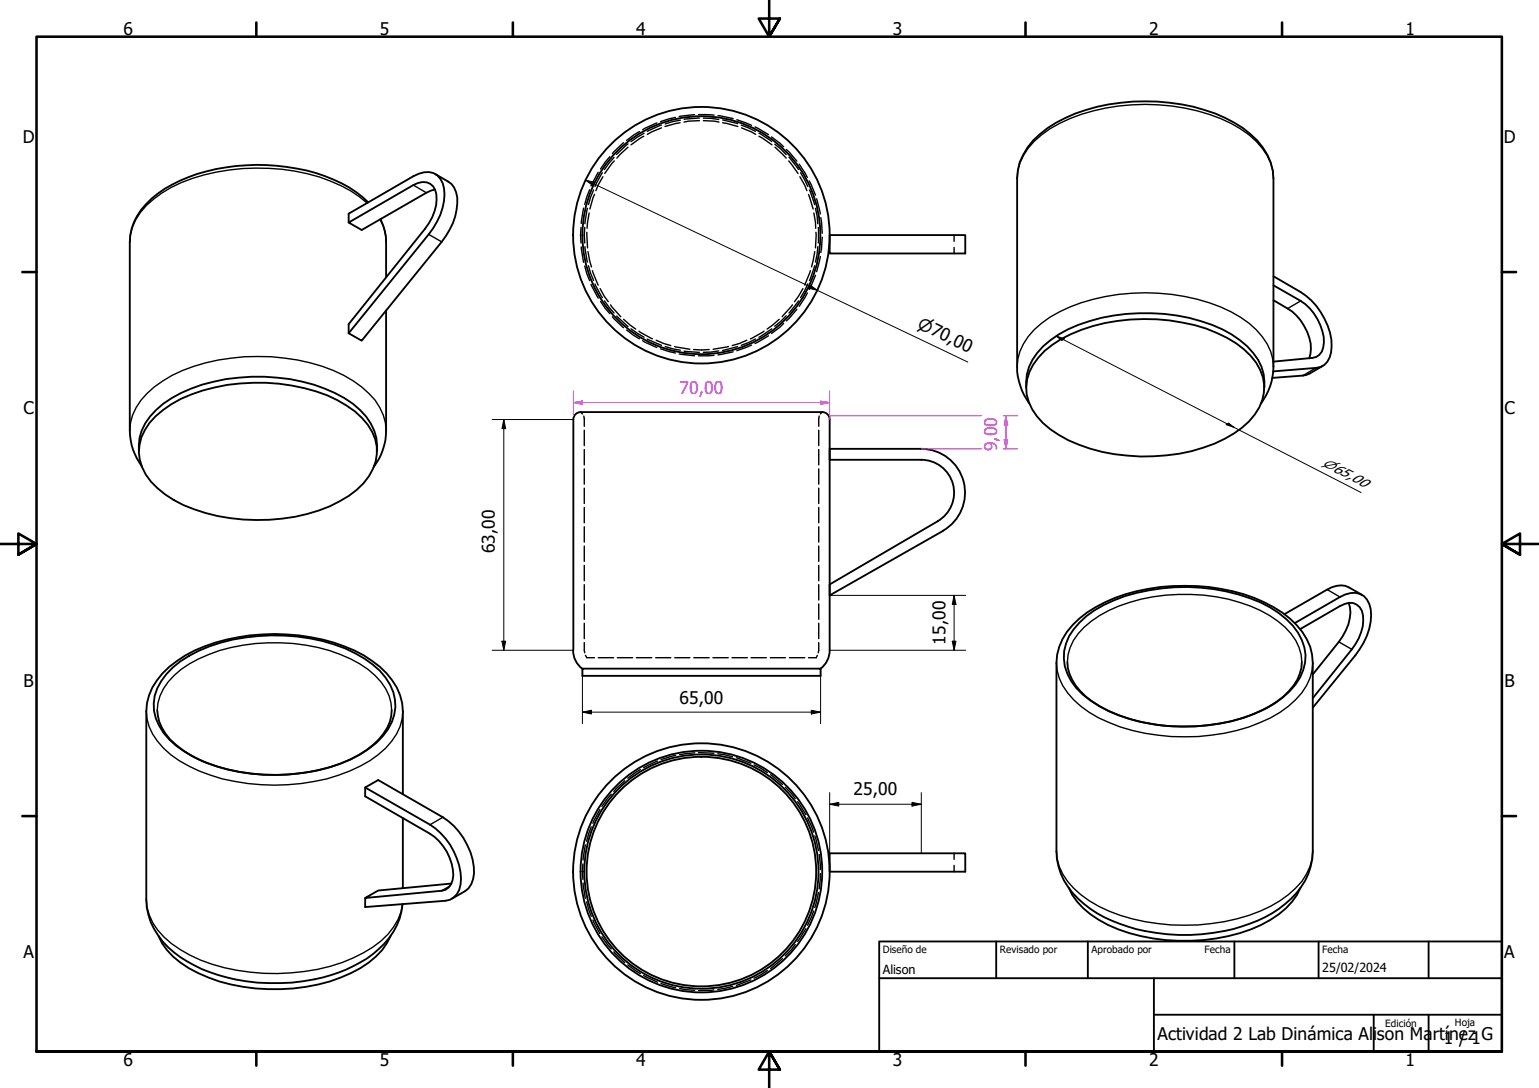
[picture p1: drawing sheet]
<svg xmlns="http://www.w3.org/2000/svg" width="420mm" height="297mm" viewBox="0 0 420 297" stroke-linecap="round" stroke-linejoin="round" font-family="sans-serif">
<!-- layer: Oculto (ISO) -->
<g fill="none" stroke="#000" stroke-width=".38">
<path d="M170.2 39l-3 3M171.4 39.3l-3.1 2.8M174.6 35.9l-3.5 2.4M175.8 37.2l-3.5 2.3M175.8 36.4l-3.5 2.3M179.3 33.6l-3.8 1.8M180.6 34.1l-3.9 1.8M180.6 34.9l-3.9 1.8M184.4 32.1l-4.1 1.1M185.7 33.5l-4.2 1M185.7 32.8l-4.1 1M189.6 31.3l-4.2 .5"/>
<path d="M190.7 31.3l4.2 .1M190.9 32.2l-4.1 .4M190.9 32.9l-2.9 .2-1.2 .2M192 32.2l4.2 .4M192 32.9l3 .2 1.3 .2M196 31.5l4.2 .9M197.3 32.8l4.1 1M197.3 33.5l4.1 1M201.2 32.7l4 1.5M202.4 34.1l3.8 1.8M202.4 34.9l3.9 1.8M206.1 34.7l3.7 2.1"/>
<path d="M207.2 36.4l3.5 2.3M207.2 37.2l3.6 2.3M210.6 37.4l3.3 2.7M211.5 39.4l3.1 2.8M159.3 56.8l-.6 4.2M160.4 56.9l-.7 4.2M160.8 58.2l-.5 4.1M161 51.8l-1.4 4M162.1 51.9l-1.4 4M162.3 53.1l-1.3 4M163.3 47l-1.9 3.8M164.5 47.2l-2.1 3.7"/>
<path d="M164.6 48.2l-1.3 2.4-.6 1.5M166.5 42.8l-2.5 3.4M167.6 43l-2.6 3.3M167.7 43.9l-2.6 3.5M171.4 40.2l-3 3M211.6 40.2l3 3M214.7 40.8l2.9 3.2M215.3 43.9l2.6 3.5M215.4 42.9l2.6 3.4M218.2 44.8l2.2 3.6M218.4 48.2l1.3 2.4 .6 1.5M218.6 47.2l1.9 3.7"/>
<path d="M220.7 53.1l1.3 4M220.9 49.4l1.7 3.9M221 51.9l1.4 4M222.2 58.2l.5 4.1M222.6 56.9l.7 4.2M222.9 54.3l1.1 4.1M224.1 59.4l.4 4.3M158.6 62.1v4.2M158.7 67.4l.6 4.2M159.6 72.6l1.4 4M159.6 62.1v4.2M159.7 67.4l.7 4.2"/>
<path d="M160.2 63.4l.2 4.3M160.5 68.7l1 4.2M160.7 72.6l1.4 4M161.4 77.6l1.9 3.8M161.7 73.9l1.6 3.9M162.4 77.5l2.1 3.8M163.8 78.8l1.2 2.1 1.1 1.4M219.2 78.8l-2.3 3.5M220.4 80l-2.2 3.6M220.5 77.5l-1.9 3.8M221.2 73.9l-1.5 3.9M222.4 72.6l-1.4 4"/>
<path d="M222.4 68.7l-.8 4.2M222.6 75.2l-1.7 3.8M222.8 63.4l-.2 4.3M223.3 67.4l-.7 4.2M223.4 62.1v4.2M224 70l-1.1 4.2M224.5 64.8l-.4 4.1M260.5 64.2v1.7M260.5 67.5v1.7M164 82.3l2.5 3.3M165 82.2l2.6 3.3M166.7 83.2l2.8 3.3"/>
<path d="M167.2 86.5l3 3M168.3 86.3l3.1 2.8M170.2 87.2l3.3 2.6M171.1 90.1l3.5 2.4M172.3 89.8l3.5 2.3M174.4 90.4l3.7 2.1M175.5 93l3.8 1.9M176.7 92.6l3.9 1.7M179.1 92.9l2.1 .9 1.9 .5M180.3 95.2l4.1 1.2M181.6 94.6l4.1 1M184.1 94.6l4.2 .8"/>
<path d="M185.4 96.6l4.2 .5M186.8 95.9l4.1 .3M189.4 95.4h4.2M194.9 97l-4.2 .1M196.2 95.8l-4.2 .4M198.9 94.6l-4.2 .8M200.2 96.1l-4.2 .8M201.4 94.6l-4.1 1.1M203.9 92.9l-2 .9-2 .5M205.2 94.2l-4 1.5M206.2 92.6l-3.8 1.7M208.6 90.4l-3.7 2.1"/>
<path d="M209.8 91.7l-3.7 2.1M210.7 89.8l-3.5 2.3M212.7 87.2l-3.3 2.6M213.9 88.3l-1 1.1-2.3 1.6M214.6 86.2l-3.1 2.9M216.3 83.2l-2.7 3.3M217.6 84.4l-2.9 3.2M218 82.2l-2.6 3.3M158.5 112.5l.5 .5M159.4 113.6l.1 2.8M159.5 117.5v4.2M223.5 117.5v4.2"/>
<path d="M223.6 113.6l-.1 2.8M224.5 112.5l-.5 .5M159.5 122.7v4.2M159.5 128v4.2M159.5 133.3v4.2M159.5 138.5v4.2M223.5 122.7v4.2M223.5 128v4.2M223.5 133.3v4.2M223.5 138.5v4.2M159.5 143.8v4.2M159.5 149.1v4.2"/>
<path d="M159.5 154.4v4.1M159.5 159.6v4.2M223.5 143.8v4.2M223.5 149.1v4.2M223.5 154.4v4.1M223.5 159.6v4.2M159.5 164.9v4.2M159.5 170.2v4.2M159.5 175.4l.1 2.8M159.8 178.9l.4 .7h2.1M163.3 179.6h4.2M168.5 179.6h4.2"/>
<path d="M173.7 179.6h4.2M179 179.6h4.1M184.2 179.6h4.1M189.4 179.6h4.2M194.6 179.6h4.2M199.8 179.6h4.2M205 179.6h4.2M210.3 179.6h4.1M215.5 179.6h4.2M223.1 178.9l-.3 .7h-2.1M223.5 164.9v4.2M223.5 170.2v4.2"/>
<path d="M223.5 175.4l-.1 2.8M166.9 216.8l-2.6 3.3M170.6 213.2l-3 2.9M174.8 210.1l-3.4 2.4M179.5 207.8l-3.8 1.8M184.5 206.2l-4 1.2M189.7 205.5l-4.2 .5M190.7 205.5l4.2 .2M196 205.8l4 .8M201 206.9l4 1.5M205.9 208.8l3.6 2.1M210.4 211.5l3.2 2.7"/>
<path d="M214.4 214.9l1.6 1.7 1.1 1.4M217.7 218.9l2.3 3.5M159.1 235.9v4.2M159.8 230.7l-.6 4.1M161.4 225.7l-1.3 4M163.8 221l-1.9 3.8M220.5 223.3l1.6 3.9M222.4 228.2l1.1 4M223.6 233.3l.4 4.1M224 238.5l-.4 4.2M260.5 233v1.6M260.5 236.3v1.7"/>
<path d="M159.2 241.1l.6 4.1M160.1 246.2l1.3 4M161.9 251.2l1.9 3.7M164.3 255.8l2.6 3.3M167.6 259.9l3 2.9M217.1 257.9l-1.1 1.4-1.6 1.7M220 253.5l-2.3 3.5M222.1 248.7l-1.6 3.9M223.5 243.7l-1.1 4.1M171.4 263.4l3.4 2.4M175.7 266.3l3.8 1.8M180.5 268.5l4 1.2"/>
<path d="M185.5 269.9l1.5 .3 2.7 .2M194.9 270.2l-4.2 .2M200 269.3l-4 .8M205 267.5l-4 1.5M209.5 265l-3.6 2.1M213.6 261.7l-3.2 2.7"/>
</g>
<!-- layer: Visible (ISO) -->
<g fill="none" stroke="#000" stroke-width=".51">
<path d="M100.5 55.2a36.2 36.2 0 0 0-19.5-9.2 53.6 53.6 0 0 0-34 4.4 21.3 21.3 0 0 0-11.1 12l-.5 3.7 .1 52.8a16.8 16.8 0 0 0 3.3 8.6M103.9 59.8a14 14 0 0 1 1.5 6.3v9.6M118.7 51.7l-2.3 .9-17.7 10.2-3.5-2 17.6-10.3a4.2 4.2 0 0 1 5.4 .3 8.9 8.9 0 0 1-.2 8.6l-1.9 3-20.9 26.1v2.5M118.9 47.5l3.5 2.1a5.9 5.9 0 0 1 2.4 5.9 17.9 17.9 0 0 1-4.2 10.5l-21.9 27-3.5-2M95.2 60.8v-2.5l17.6-10.2a6 6 0 0 1 6.6-.2 8.6 8.6 0 0 1 1.4 8.8 20.8 20.8 0 0 1-3.8 7.3l-21.8 27M226.5 64.2h37v5h-37zM347.7 77.9l7.4 4.3a14.2 14.2 0 0 1 6.3 11.3 3.8 3.8 0 0 1-3.1 4.2l-10.6 1M347.7 75.4l7.4 4.3a18.6 18.6 0 0 1 8.4 14.8 5.8 5.8 0 0 1-3 5.7l-1.2 .2-11.7 1M105.4 84.8v32.7a16.7 16.7 0 0 1-3.4 10M285.2 95.8a37.6 37.6 0 0 1 19.9-8.2 51.4 51.4 0 0 1 27.1 3.3 22 22 0 0 1 11.8 10.1 11.6 11.6 0 0 1-1.4 12.1 27.8 27.8 0 0 1-14.1 9.1 52.1 52.1 0 0 1-36.8-2 23.2 23.2 0 0 1-10-8.5 11.7 11.7 0 0 1 1.8-14.1zM347.7 82l3.8 2.3a14 14 0 0 1 6.4 11l-.5 2.5M361.1 99.9l-4.4 2.4-9.4 .9"/>
<path d="M42.5 113.7a32.8 32.8 0 0 1 16.1-7.9 51.5 51.5 0 0 1 33.5 3.5 19.7 19.7 0 0 1 10.3 10.6 12.3 12.3 0 0 1-3.1 12 34 34 0 0 1-18.7 9.2 51.3 51.3 0 0 1-33.2-4.6 17.6 17.6 0 0 1-9.2-11 12.6 12.6 0 0 1 4.3-11.8zM158.5 112.5h66a2 2 0 0 1 2 2v63M158.5 112.5a2 2 0 0 0-2 2v63M280.2 105.8a13.6 13.6 0 0 1 4.6-11.3 33.4 33.4 0 0 1 15.8-7.7 52.5 52.5 0 0 1 33.1 3.1 20.9 20.9 0 0 1 10.7 10.3l.6 2 .2 3.6M281 110.2a17.8 17.8 0 0 1-3.3-10.1v-51.4a16.3 16.3 0 0 1 6.2-12.1 40.7 40.7 0 0 1 22.1-8.5 51.9 51.9 0 0 1 31 5.4 19.9 19.9 0 0 1 10.5 13l.2 2.2-.1 52.8a17.3 17.3 0 0 1-3.3 8.7M37.9 123.2a13.4 13.4 0 0 1 4.7-11.3 33.4 33.4 0 0 1 15.8-7.7 52.3 52.3 0 0 1 33 3.1 20.3 20.3 0 0 1 10.8 10.3l.5 2 .2 3.6M226.5 122.5h25a12 12 0 0 1 11.6 9 12 12 0 0 1-5.7 13.4M226.5 125.5h25a9 9 0 0 1 8.7 6.7 9 9 0 0 1-4.2 10.1l-29.5 17.3M257.4 145l-30.9 17.5M156.5 177.6a6.3 6.3 0 0 0 2.5 5M226.5 177.6a6.3 6.3 0 0 1-2.5 5M292.9 170.6a34.8 34.8 0 0 1 17.4-9.2 55.4 55.4 0 0 1 34.9 3.1 24.4 24.4 0 0 1 11.5 10l1 2.1 .5 2.1 .2 2.3v51.4a18.5 18.5 0 0 1-7.6 14.4 38.7 38.7 0 0 1-19.6 7.9 49.9 49.9 0 0 1-31.7-5.3 21.5 21.5 0 0 1-11-14.9l-.1-53.5a15.2 15.2 0 0 1 4.5-10.4z"/>
<path d="M294.7 170a34 34 0 0 1 19.1-8.9 51.1 51.1 0 0 1 33 4.7 17.3 17.3 0 0 1 9.6 13 14.4 14.4 0 0 1-6.2 11.6 41.4 41.4 0 0 1-24.1 7.9 48.1 48.1 0 0 1-26-5.5 17.7 17.7 0 0 1-9.4-10.9 12.8 12.8 0 0 1 4-11.9zM353.5 170.1l12.3-7.1a6 6 0 0 1 6.6-.3 7.3 7.3 0 0 1 1.8 7 18.9 18.9 0 0 1-4.2 9.2l-11.6 14.3M355 171.8l10.8-6.3a4 4 0 0 1 5.4 .3 7.2 7.2 0 0 1 .4 6.8l-.6 1.6-1.9 3.1-10.7 13.3M368.2 164.6a10.9 10.9 0 0 1-1.7 9.2l-8.1 10.3M371.9 162.4l-3.6-2a5.7 5.7 0 0 0-6 .6l-11.7 6.7M42.9 193.9a12.9 12.9 0 0 0 5.1 9.4 38.1 38.1 0 0 0 20.6 7.9 50.1 50.1 0 0 0 29.4-5.1 18.1 18.1 0 0 0 8.4-9l.5-3.2M47.2 182.2a40.1 40.1 0 0 1 23.3-8.5 49.7 49.7 0 0 1 26.5 4.7 19.4 19.4 0 0 1 10.4 10.6 12.2 12.2 0 0 1-2.9 12 30.7 30.7 0 0 1-14.9 8.6 54.4 54.4 0 0 1-33.9-1.6 23.6 23.6 0 0 1-12.3-9.9 11.8 11.8 0 0 1 2-14zM159 182.5h65v2h-65zM291.4 180.8a13.1 13.1 0 0 0 5 9.4 40.1 40.1 0 0 0 20.6 7.8 50.9 50.9 0 0 0 29.5-5.1 17.7 17.7 0 0 0 8.3-9l.5-1.5 .1-1.6M99.7 215v2.4l17.7 10.2a13.5 13.5 0 0 1 6.2 12.7 3.5 3.5 0 0 1-3 2.9l-20.9 2 3.6-2.1 20-1.9M110 216.8v-22.6a16.1 16.1 0 0 0-6.3-12.2 37.7 37.7 0 0 0-18.8-8 53.4 53.4 0 0 0-34.3 4.9 21.3 21.3 0 0 0-9.9 10.9l-.6 2.1-.2 2.3v51.4a19.5 19.5 0 0 0 9.4 15.8 46 46 0 0 0 27.2 7 43.6 43.6 0 0 0 25.4-8 19.4 19.4 0 0 0 8-13.6M110 223.3v19.2"/>
<path d="M226.5 233h37v5h-37zM43.3 255.6a20.2 20.2 0 0 0 10.8 10.1 51.5 51.5 0 0 0 41.7 0 20.8 20.8 0 0 0 10.8-10.1M99.7 245.2v2.4l21.9-1.7a4.7 4.7 0 0 0 4.1-4.4 18.3 18.3 0 0 0-8.3-16.3l-17.7-10.2 3.6-2 17.6 10.1a18.6 18.6 0 0 1 8.5 15.3 5.9 5.9 0 0 1-2.5 4.9l-3.5 2M291.8 242.4a20.7 20.7 0 0 0 10.7 10.1 52.4 52.4 0 0 0 41.8 0 20.7 20.7 0 0 0 10.7-10.1"/>
<circle cx="191.5" cy="64.2" r="32.5"/>
<circle cx="191.5" cy="64.2" r="35"/>
<circle cx="191.5" cy="238" r="31.3"/>
<circle cx="191.5" cy="238" r="32"/>
<circle cx="191.5" cy="238" r="35"/>
<circle cx="191.5" cy="238" r="33"/>
</g>
<!-- layer: Visible fina (ISO) -->
<g fill="none" stroke="#000" stroke-width=".38">
<path d="M100.2 55.4a38.7 38.7 0 0 0-19.7-8.7 56 56 0 0 0-33.8 4.5 21.1 21.1 0 0 0-10.5 10.7l-.6 2.1-.2 2.1M103.8 59.9l.9 2 .5 2.1 .2 2.1M112.8 50.5l3.6 2.1M277.7 48.7a15.6 15.6 0 0 1 6.7-11.9 45.1 45.1 0 0 1 24.6-8.2 53.9 53.9 0 0 1 27.1 5.1 21.5 21.5 0 0 1 10.8 10.8l.6 2.1 .2 2.1M117 64l3.6 2M355.1 82.2l-3.6 2.1M35.4 117.5a15.6 15.6 0 0 1 6.7-11.9 40.7 40.7 0 0 1 21.1-7.8 55.5 55.5 0 0 1 30.7 4.7 24.3 24.3 0 0 1 9.8 8.8l.9 2 .6 2.1 .2 2.1M277.7 100.1a15.6 15.6 0 0 1 6.7-11.8 45.1 45.1 0 0 1 24.6-8.2 53.9 53.9 0 0 1 27.1 5 21.5 21.5 0 0 1 10.8 10.8l.6 2.1 .2 2.1M359.3 100.4l-3.6 2.1M362.3 161l3.5 2M365.5 175.2l3.6 2.1M39.9 194.2a15.6 15.6 0 0 0 6.7 11.8 46.9 46.9 0 0 0 28.3 8.4 48.7 48.7 0 0 0 26.1-6.7 18.4 18.4 0 0 0 8.8-11.4l.2-2.1"/>
<path d="M42.9 193.9a14.6 14.6 0 0 1 6.6-11.2 42 42 0 0 1 23.7-7.2 44.9 44.9 0 0 1 27.3 7.2 14.3 14.3 0 0 1 6.4 11.2M288.4 181a15.6 15.6 0 0 0 6.7 11.8 44.5 44.5 0 0 0 24.6 8.3 51.9 51.9 0 0 0 29.7-6.6 18 18 0 0 0 8.8-11.4l.2-2.1M291.4 180.8a14.1 14.1 0 0 1 6.5-11.2 43.7 43.7 0 0 1 27.2-7.3 42.7 42.7 0 0 1 23.8 7.3 14.1 14.1 0 0 1 6.5 11.2M120.9 223.1l-3.5 2.1M288.4 232.4a15.6 15.6 0 0 0 6.7 11.9 44.5 44.5 0 0 0 24.6 8.2 53.9 53.9 0 0 0 27.1-5.1 24.3 24.3 0 0 0 9.9-8.8l.9-2 .6-2.1 .2-2.1M39.9 245.6a15.6 15.6 0 0 0 6.9 12 45.3 45.3 0 0 0 25.2 8.1 50.4 50.4 0 0 0 29.7-7.1 17.4 17.4 0 0 0 8.2-11.8M122.9 241.9l-2.3 1.3"/>
</g>
<!-- layer: Borde (ISO) -->
<g fill="none" stroke="#000" stroke-width=".7">
<path d="M70 6.1v3.9M140 6.1v3.9M210 0v10l-2.9-4.9h5.8l-2.9 4.9 2.9-4.9M280 6.1v3.9M350 6.1v3.9M6.1 74.3h3.9M410 74.3h3.9M0 148.5h10l-5-2.8v5.7l5-2.9-5 2.9M420 148.5h-10l5-2.8v5.7l-5-2.9 5 2.9M6.1 222.8h3.9M410 222.8h3.9M10 287.1v-277.1h400v277.1h-400h400"/>
<path d="M70 287.1v3.8M140 287.1v3.8M212.9 292l-2.9-4.9 2.9 4.9h-5.8l2.9-4.9v9.9M280 287.1v3.8M350 287.1v3.8"/>
</g>
<path d="M240 257h170v30.1h-170zM272 257v10.1M297 257v10.1M337 257v10.1M360 257v10.1M390 257v10.1M240 267.1h170M315 277h95M315 267.1v20M375 277v10.1M390 277v10.1" fill="none" stroke="#000" stroke-width=".51"/>
<!-- layer: Cota (ISO) -->
<path d="M288.4 91.7l2.2 .8-.7 .4zM288.4 91.7l83.2 42.8M334.8 115.9l.6-.4 1.5 1.2z" fill="none" stroke="#000" stroke-width=".27"/>
<path d="M288.4 91.7l2.2 .8-.7 .4zM334.8 115.9l.6-.4 1.5 1.2z" fill="#000"/>
<path d="M156.5 109.9h2.5" fill="none" stroke="#f0f" stroke-width=".27"/>
<path d="M156.5 109.9l2.5-.4v.9z" fill="#f0f"/>
<path d="M156.5 109.9l2.5-.4v.9zM224 109.9h2.5" fill="none" stroke="#f0f" stroke-width=".27"/>
<path d="M224 109.5l2.5 .4-2.5 .5z" fill="#f0f"/>
<path d="M156.5 106.7v6.8M159 109.9h65M224 109.5l2.5 .4-2.5 .5zM226.5 106.7v7.8M274.6 113.5v2.6" fill="none" stroke="#f0f" stroke-width=".27"/>
<g fill="none" stroke="#000" stroke-width=".27">
<path d="M159.9 49.2l2.5 .6-.5 .9zM159.9 49.2l104.3 49.7M221 77.7l2.1 1.5-2.5-.5zM134.4 114.5h22.1M137.5 114.5l.5 2.5h-1zM137.5 114.5v63M134.4 177.5h22.1M137 175.1h1l-.5 2.4zM226.5 177.5h37.2M226.5 162.5h37.2M260 175.1h1l-.5 2.4zM260.5 162.5l.5 2.5h-1z"/>
<path d="M260.5 162.5v15M159 194.4l2.5-.5v1zM159 194.4h65M159 182.5v15.1M221.5 193.9l2.5 .5-2.5 .5zM224 182.5v15.1M226.5 219.6l2.5-.5v1zM226.5 219.6h25M226.5 216.4v16.6M249 219.1l2.5 .5-2.5 .5zM251.5 216.4v16.6"/>
</g>
<path d="M159.9 49.2l2.5 .6-.5 .9zM221 77.7l2.1 1.5-2.5-.5zM137.5 114.5l.5 2.5h-1zM137 175.1h1l-.5 2.4zM260 175.1h1l-.5 2.4zM260.5 162.5l.5 2.5h-1zM159 194.4l2.5-.5v1zM221.5 193.9l2.5 .5-2.5 .5zM226.5 219.6l2.5-.5v1zM249 219.1l2.5 .5-2.5 .5z" fill="#000"/>
<path d="M274.6 113.5l.5 2.6h-1z" fill="#f0f"/>
<path d="M274.6 113.5l.5 2.6h-1zM274.6 120.1v2.4" fill="none" stroke="#f0f" stroke-width=".27"/>
<path d="M274.1 120.1h1l-.5 2.4z" fill="#f0f"/>
<path d="M226.5 113.5h41.4M273.9 113.5h3.9M274.6 116.1v4M251.5 122.5h16.4M273.9 122.5h3.9M274.1 120.1h1l-.5 2.4z" fill="none" stroke="#f0f" stroke-width=".27"/>
<g font-size="4.8">
<text x="33.7" y="9.6">6</text>
<text x="103.7" y="9.6">5</text>
<text x="173.7" y="9.6">4</text>
<text x="243.7" y="9.6">3</text>
<text x="313.7" y="9.6">2</text>
<text x="383.7" y="9.6">1</text>
<text x="6.2" y="38.9">D</text>
<text x="410.5" y="38.9">D</text>
<text x="6.4" y="113.1">C</text>
<text x="410.7" y="113.1">C</text>
<text x="135.1" y="151.1" transform="rotate(-90 135.1 151.1)">63,00</text>
<text x="258.1" y="176" transform="rotate(-90 258.1 176)">15,00</text>
<text x="6.4" y="187.4">B</text>
<text x="410.7" y="187.4">B</text>
<text x="185.5" y="192.1">65,00</text>
<text x="233" y="217.2">25,00</text>
<text x="6.4" y="261.7">A</text>
<text x="410.7" y="261.7">A</text>
<text x="316" y="284">Actividad 2 Lab Dinámica Ali</text>
<text x="375.9" y="284">son Ma</text>
<text x="391.2" y="284">rt1 /</text>
<text x="394.5" y="284">ínez1G</text>
<text x="33.7" y="290.9">6</text>
<text x="103.7" y="290.9">5</text>
<text x="173.7" y="290.9">4</text>
<text x="243.7" y="290.9">3</text>
<text x="313.7" y="290.9">2</text>
<text x="383.7" y="290.9">1</text>
</g>
<g font-size="4.8" fill="#f0f">
<text x="185.5" y="107.6">70,00</text>
<text x="272.2" y="123.2" transform="rotate(-90 272.2 123.2)">9,00</text>
</g>
<text font-size="4.6" x="250.3" y="89.5" transform="rotate(26 250.3 89.5)">⌀70,00</text>
<text font-size="3.6" x="360.7" y="127" transform="rotate(27 360.7 127)">⌀65,00</text>
<g font-size="3.4">
<text x="241" y="266">Alison</text>
<text x="361" y="265.5">25/02/2024</text>
</g>
<g font-size="2.7">
<text x="241" y="260.2">Diseño de</text>
<text x="273" y="260.1">Revisado por</text>
<text x="298" y="260.1">Aprobado por</text>
<text x="328.9" y="260.1">Fecha</text>
<text x="361" y="260.1">Fecha</text>
<text x="378.2" y="280.3">Edición</text>
<text x="397.2" y="280">Hoja</text>
</g>
</svg>
